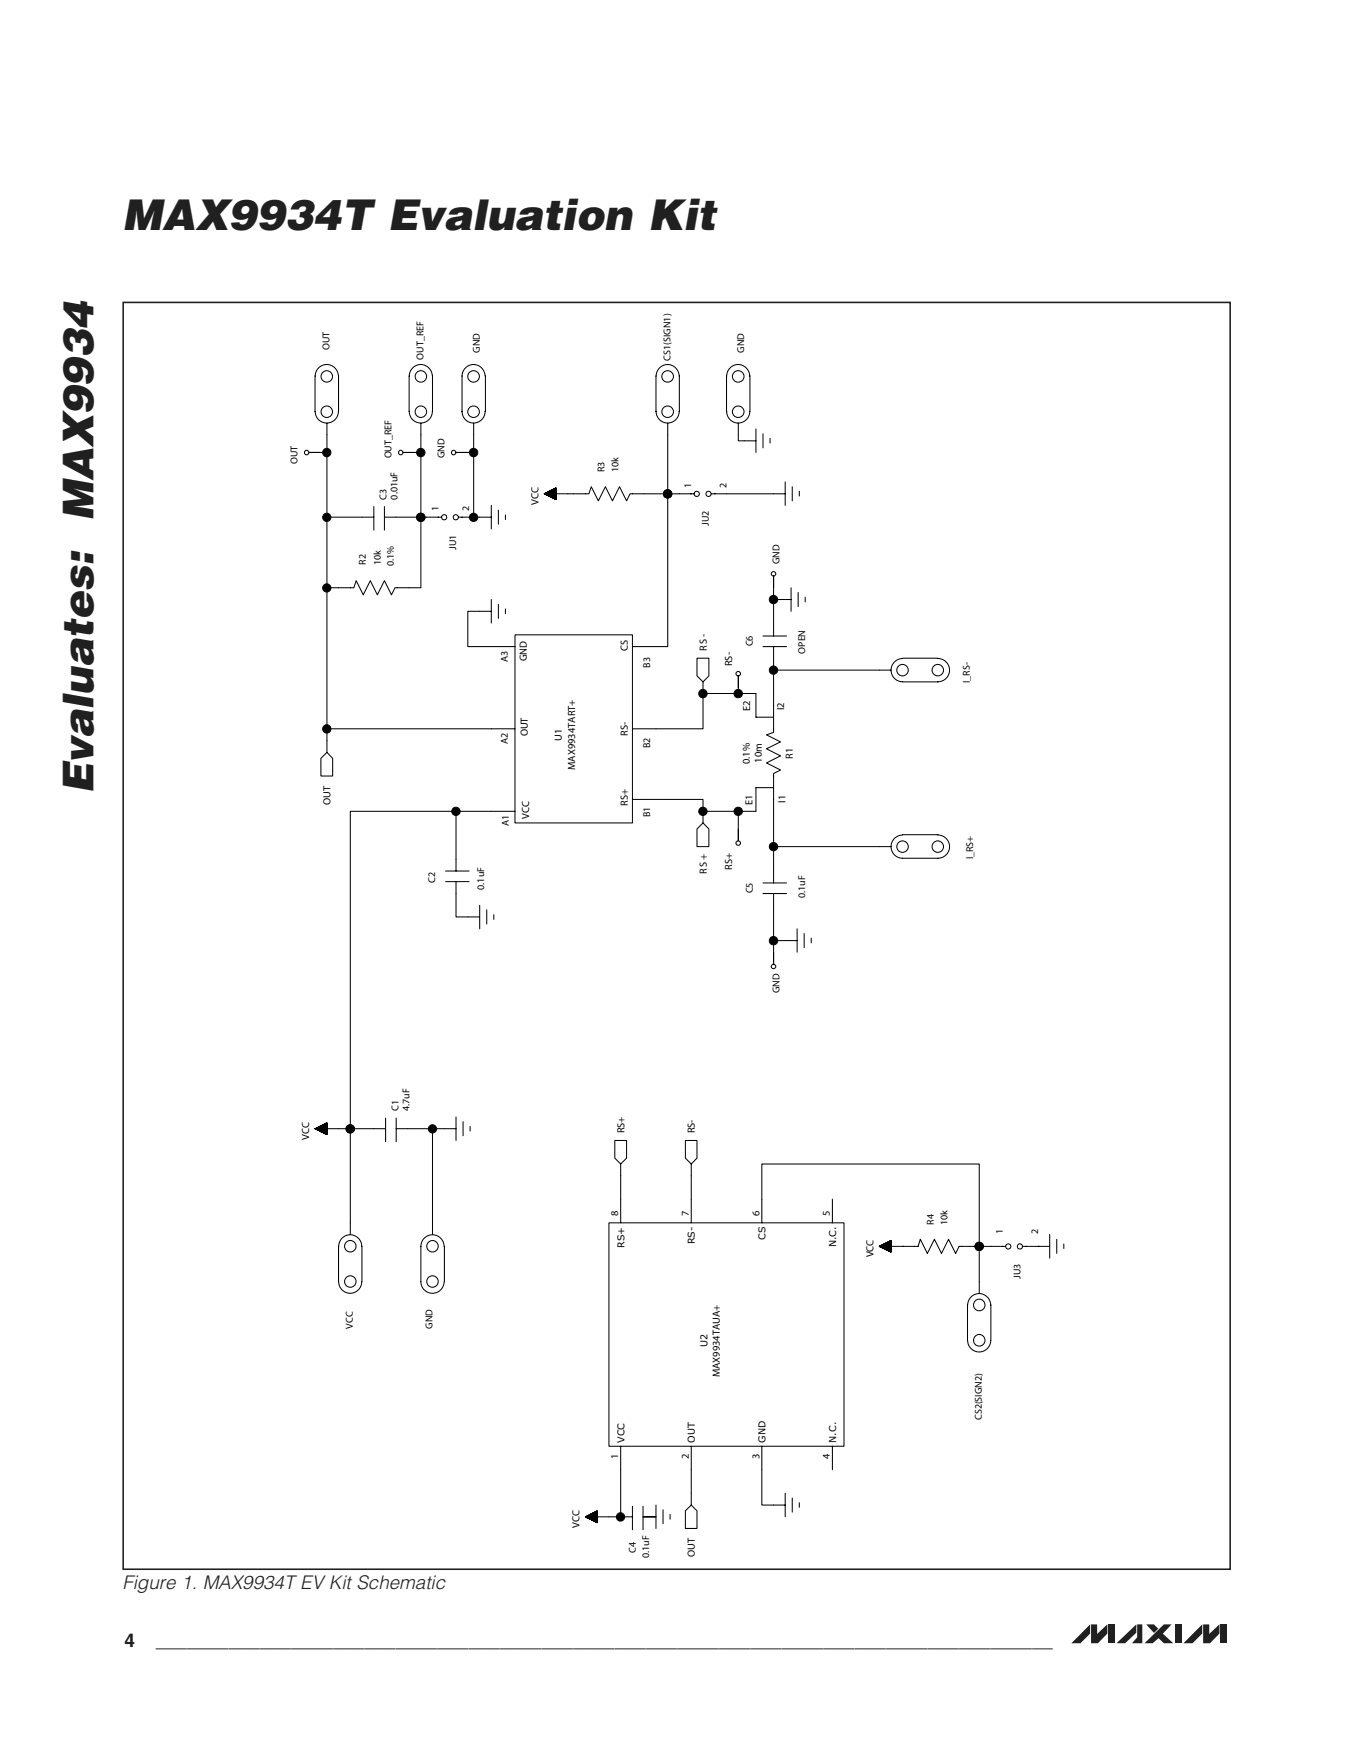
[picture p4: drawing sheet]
<svg xmlns="http://www.w3.org/2000/svg" width="216mm" height="279mm" viewBox="0 0 216 279" stroke-linecap="round" stroke-linejoin="round" font-family="sans-serif">
<g fill="#231f20">
<path d="M178.4 262.5l3.2-3v1.3l-1.8 1.7z"/>
<path d="M181.7 259.5h.9v3h-1.7l.8-1z"/>
<path d="M183.2 259.5h1.2l.7 .7-.7 .7z"/>
<path d="M182.9 262.5l3.1-3h1.2l-1.4 1.5 1.7 1.5h-1.5l-.9-.8-.9 .8z"/>
<path d="M174.2 259.5v1.5l-1.5 1.5h-1.5z"/>
<path d="M174.4 259.5h.9v1.5l1.7-1.5v1.5l-1.5 1.5h-1.1z"/>
<path d="M177.1 259.5h1v3h-1z"/>
<path d="M187.8 259.5h1v3h-1z"/>
<path d="M192.1 259.5v1.5l-1.5 1.5h-1.5z"/>
<path d="M192.3 259.5h.9v1.5l1.7-1.5v1.5l-1.5 1.5h-1.1z"/>
<path d="M195 259.5h1v3h-1z"/>
</g>
<g fill="none" stroke="#010203" stroke-width=".16">
<path d="M49.4 72.3h2.8M50.3 60.1v5.6M50.4 60.1a1.86 1.86 0 0 1 1.8-1.9 1.86 1.86 0 0 1 1.9 1.9M52.2 67.6v52.6l1 .9v2.9h-1.9v-2.9l.9-.9M54.1 60.1v5.6a1.86 1.86 0 0 1-1.9 1.9 1.86 1.86 0 0 1-1.8-1.9M64.4 72.3h2.9M65.4 60.1v5.6M65.4 65.7a1.84 1.84 0 0 0 1.8 1.9 1.84 1.84 0 0 0 1.9-1.9M65.4 60.1a1.84 1.84 0 0 1 1.8-1.9 1.84 1.84 0 0 1 1.9 1.9M67.3 72.3v10.3h3.3M67.3 67.6v4.7M69.1 60.1v5.6"/>
<path d="M72.9 72.3h2.8M73.8 60.1v5.6a1.84 1.84 0 0 0 1.9 1.9 1.84 1.84 0 0 0 1.8-1.9M73.8 60.1a1.84 1.84 0 0 1 1.9-1.9 1.84 1.84 0 0 1 1.8 1.9M75.7 67.6v15M77.6 60.1v5.6M87 78.9h.1M87.1 78.9h1.8M87.1 78.8v.1M87.1 78.8h1.8M87.2 78.8v.1M87.2 79h1.7M87.3 78.8v.2"/>
<path d="M87.4 79.1h1.5M87.5 78.6v.5M87.5 79.2h1.4M87.6 78.6h1.3M87.6 78.6v.6M87.7 79.2h1.2M87.7 78.5v.7M87.7 78.5h1.2M87.8 78.5v.7M87.8 79.3h1.1M87.8 78.5v.8M87.9 78.4h1"/>
<path d="M87.9 78.4v.9M88 78.4v1M88 79.4h.9M88.1 78.3h.8M88.1 78.3v1.1M88.1 78.3v1.1l.8 .1M88.3 78.2v1.3M88.3 79.6h.6M88.3 78.2h.6M88.4 78.2v1.4M88.4 79.6h.5M88.5 78.1h.4"/>
<path d="M88.5 78.1v1.5M88.6 78.1v1.6M88.6 79.7h.3M88.8 78v1.7M88.8 79.8h.1M88.8 78h.1M88.8 78v1.8M88.9 78h-.2v1.7M88.9 78.2h-.7v1.3M88.9 78.6l-1.5 .1v.3M88.9 78.7h-1.6v.3M104.8 60.1l.1 5.6a1.84 1.84 0 0 0 1.8 1.9 1.84 1.84 0 0 0 1.8-1.9l.1-5.6"/>
<path d="M104.9 60.1a1.84 1.84 0 0 1 1.8-1.9 1.84 1.84 0 0 1 1.8 1.9M106.7 67.6v11.3h-6l-.6 1.1-1.1-2.2-1.1 2.2-1.2-2.2-1.1 2.2-1.1-2.2-.4 1.1h-7.1l1.9 .9v-1.9l-1.9 1h1.9M110.9 78.9h-4.2v24.4h-5.6M116.1 60.1v5.6M116.1 65.7a1.84 1.84 0 0 0 1.9 1.9 1.84 1.84 0 0 0 1.8-1.9M116.1 60.1a1.84 1.84 0 0 1 1.9-1.9 1.84 1.84 0 0 1 1.8 1.9M118 67.6v2.8h2.8M119.8 60.1v5.6M120.8 68.5v3.8M121.9 69.3v2.3M123.1 70v.8M125.5 78.9h-11.8"/>
<path d="M125.5 77v3.7M126.6 77.8v2.2M127.7 78.5v.7M52.2 82.6h7.5M59.7 80.9v3.8M61.4 82.6h5.9v11.3h-4.2l-.5 1.1-1.2-2.2-1.1 2.2-1.1-2.2-1.1 2.2-1.2-2.2-.4 1.1h-4.3M61.4 80.9v3.8M73.3 82.6h5.2M75.7 82.6h.1M78.5 97.7h-3.7v5.6h7.5M78.5 80.7v3.8M78.5 95.8v3.7"/>
<path d="M79.6 81.5v2.2M79.6 96.5v2.3M80.8 82.3v.7M80.8 97.3v.7M123.6 95.8v5.8M123.6 93.9v-1.9v3.8h2.8M126.4 93.9v3.8M127.5 94.6v2.3M128.7 95.4v.8M52.2 116.4h30.1M82.3 101.4h18.8v30.1h-18.8zM112.3 110.8v5.6h-11.2"/>
<path d="M112.3 110.8h.1M112.3 108.9l-.9-.9v-2.9h1.9v2.9l-1 .9v1.9M118 110.8h2.8v3.8h2.8M118 109.9v-1.9v2.8h-5.7M121.9 103.3h3.8M121.9 101.6h3.8M123.6 103.3v13.7l-1.1 .4 2.2 1.1-2.2 1.1 2.2 1.2-2.2 1.1 2.2 1.1-1.1 .6v11.6M142.4 107.1h-18.8M144.2 105.2a1.86 1.86 0 0 0-1.8 1.9 1.86 1.86 0 0 0 1.8 1.8M144.3 105.1h5.6M144.3 108.9h5.6M149.9 105.2a1.86 1.86 0 0 1 1.8 1.9 1.86 1.86 0 0 1-1.8 1.8"/>
<path d="M71.2 139.1h3.8M72.9 129.6h-16.9v67.6M72.9 129.6h9.4M72.9 129.6v9.5M101.1 127.7h11.2v1.9M112.3 129.6h.1M112.3 129.6v1.9l1 .9v2.8h-1.9v-2.8l.9-.9M118 129.6v4.7M123.6 125.8h-2.8v3.8h-8.5M142.4 135.2h-18.8v5.8M144.2 133.4a1.86 1.86 0 0 0-1.8 1.8 1.86 1.86 0 0 0 1.8 1.9M144.3 133.3h5.6"/>
<path d="M144.3 137.1h5.6M149.9 133.4a1.86 1.86 0 0 1 1.8 1.8 1.86 1.86 0 0 1-1.8 1.9M71.2 140.8h3.8M72.9 140.8v5.7h3.8M76.7 144.6v3.8M77.8 145.3v2.3M78.9 146.1v.8M121.9 142.7h3.8M121.9 141h3.8M123.6 142.7v11.3M123.6 150.3h3.8M127.4 148.4v3.7"/>
<path d="M128.5 149.1v2.3M129.6 149.9v.7M51 180v.7M51.2 179.9v.8M51.3 179.8v1h.9M51.5 179.7v1.2M51.6 179.7v1.2M51.8 179.6v1.4M51.9 179.5v1.6M52.1 179.4v1.8M52.2 179.4v1.8M52.2 179.5h-.2v1.6"/>
<path d="M52.2 179.6h-.4v1.5M52.2 179.7h-.5v1.3h.5M52.2 179.7h-.6v1.2M52.2 179.8h-.8v1M52.2 179.9h-.9v.9M52.2 179.9h-1.1v.8M61.6 178.6v3.8M63.3 178.6v3.8M72.9 178.4v3.8M74 179.2v2.2M75.1 179.9v.8M50.3 180.3h.1"/>
<path d="M50.3 180.3h1.9M50.4 180.3v.1M50.4 180.4h1.8M50.6 180.2v.2M50.6 180.5h1.6M50.7 180.1v.4M50.7 180.5h1.5M50.9 180v.6h1.3M51 180.7h1.2M51.2 180.8h1M51.5 180.9h.7M51.8 181.1h.4"/>
<path d="M52 181.1h.2M52.2 180h-1.3v.6M52.2 180.1h-1.4v.4M52.2 180.1h-1.6v.4M52.2 180.2h-1.7v.2M54.1 199.1v5.6M54.1 199.1a1.84 1.84 0 0 1 1.9-1.9 1.84 1.84 0 0 1 1.8 1.9M57.8 199.1v5.6M61.6 180.3h-11.3l1.9 .9v-1.8l-1.9 .9M63.3 180.3h5.8M71 199.1a1.86 1.86 0 0 0-1.9-1.9 1.86 1.86 0 0 0-1.8 1.9v5.6a1.86 1.86 0 0 0 1.8 1.9 1.86 1.86 0 0 0 1.9-1.8M71 199.1v5.6"/>
<path d="M72.9 180.3h-3.8v16.9M97.3 195.3h37.6v35.7h-37.6zM99.2 185.9l-.9-.9v-2.8h1.8v2.8l-.9 .9v9.4M110.5 185.9l-1-.9v-2.8h1.9v2.8l-.9 .9v9.4M121.7 195.3v-9.4h34.8v20.7M133 191.6v3.7M140.5 199.1l1.9-.9v1.8l-1.9-.9h3.8M140.5 199.1h.1M140.5 199.1h1.9M140.6 199.1h.1M140.6 199.2h1.8M140.7 199v.2"/>
<path d="M140.7 199.2h1.7M140.9 198.9v.4M140.9 199.3h1.5M141.1 198.8v.5M141.1 199.4h1.3M141.2 198.8v.6l1.2 .1M141.4 198.7v.8M141.4 199.6h1M141.5 198.6v1M141.5 199.6h.9M141.6 198.5v1.2M141.8 198.4v1.3l.6 .1"/>
<path d="M142 198.4v1.4M142 199.9h.4M142.1 198.3v1.6M142.1 199.9h.3M142.2 198.2v1.8M142.3 200h.1M142.4 198.2v1.8M142.4 198.2l-.1 1.8M142.4 198.3h-.2v1.6M142.4 198.3h-.4v1.6M142.4 198.4h-.5v1.4M142.4 198.5h-.7v1.2h.7"/>
<path d="M142.4 198.6h-.8v1M142.4 198.6h-1v1M142.4 198.7h-1.1v.8M142.4 198.8h-1.3v.6M142.4 198.9h-1.4v.4M142.4 199h-1.6v.2M142.4 199h-1.7v.2M144.3 199.1h.1M144.3 199.1h2.4l.4-1.1 1.1 2.2 1.1-2.2 1.2 2.2 1.1-2.2 1.1 2.2 .6-1.1h7.4M165.9 199.1h.1M167.7 199.1h-4.2M167.7 197.2v3.8"/>
<path d="M168.9 198v2.2M170 198.7v.8M54.1 204.8a1.84 1.84 0 0 0 1.9 1.8 1.84 1.84 0 0 0 1.8-1.8M154.6 208.5v5.6M154.6 208.5a1.84 1.84 0 0 1 1.9-1.9 1.84 1.84 0 0 1 1.8 1.9M154.6 214.1a1.84 1.84 0 0 0 1.9 1.9 1.84 1.84 0 0 0 1.8-1.9M158.4 208.5v5.6M99.2 231v11.3M110.5 231v9.4l.9 .9v2.9h-1.9v-2.9l1-.9M121.7 231v9.4h3.8M125.5 238.5v3.8M126.6 239.3v2.3"/>
<path d="M133 231v3.8M93.6 242.3l1.8-1v2l-1.8-1h7.5M93.6 242.3h.1M93.6 242.3h1.8M93.6 242.4h1.8M93.8 242.2v.2M93.8 242.5h1.6M93.9 242.1v.4M93.9 242.5h1.5M94.1 242v.6h1.3M94.2 242v.7M94.2 242.7h1.2"/>
<path d="M94.4 241.9v.8M94.4 242.7h1M94.5 241.8v1M94.6 242.8h.8M94.7 241.7v1.2M94.7 242.9h.7M94.8 241.7v1.2M95 241.6v1.4M95 243h.4M95.1 241.5v1.6M95.2 243.1h.2M95.3 241.4v1.8"/>
<path d="M95.4 241.3v2M95.4 241.4h-.1v1.8h.1M95.4 241.5h-.2v1.6M95.4 241.6h-.3v1.4M95.4 241.6h-.5v1.4h.5M95.4 241.7h-.7v1.2M95.4 241.8h-.8v1M95.4 241.9h-1v.8M95.4 241.9h-1.1v.8M95.4 242h-1.2v.6M95.4 242.1h-1.4v.4M95.4 242.1h-1.5v.4"/>
<path d="M95.4 242.2h-1.7v.2M101.1 240.6v3.8M102.8 240.6v3.8M102.8 242.3h2M104.8 240.4v3.8M106 241.2v2.2M107.1 241.9v.8M127.7 240.1v.7"/>
<circle cx="49" cy="72.3" r=".36"/>
<circle cx="52.2" cy="60.1" r=".92"/>
<circle cx="52.2" cy="65.8" r=".92"/>
<circle cx="64" cy="72.3" r=".36"/>
<circle cx="67.3" cy="60.1" r=".92"/>
<circle cx="67.3" cy="65.8" r=".92"/>
<circle cx="72.5" cy="72.3" r=".36"/>
<circle cx="75.7" cy="60.1" r=".92"/>
<circle cx="75.7" cy="65.8" r=".92"/>
<circle cx="106.7" cy="60.1" r=".92"/>
<circle cx="106.7" cy="65.8" r=".92"/>
<circle cx="111.3" cy="78.9" r=".42"/>
<circle cx="113.2" cy="78.9" r=".42"/>
<circle cx="118" cy="60.1" r=".92"/>
<circle cx="118" cy="65.8" r=".92"/>
<circle cx="71" cy="82.6" r=".42"/>
<circle cx="72.8" cy="82.6" r=".42"/>
<circle cx="123.6" cy="91.7" r=".36"/>
<circle cx="118" cy="107.6" r=".36"/>
<circle cx="144.2" cy="107.1" r=".92"/>
<circle cx="149.9" cy="107.1" r=".92"/>
<circle cx="118" cy="134.7" r=".36"/>
<circle cx="144.2" cy="135.2" r=".92"/>
<circle cx="149.9" cy="135.2" r=".92"/>
<circle cx="123.6" cy="154.4" r=".36"/>
<circle cx="56" cy="199.1" r=".92"/>
<circle cx="69.1" cy="199.1" r=".92"/>
<circle cx="161.1" cy="199.1" r=".42"/>
<circle cx="163" cy="199.1" r=".42"/>
<circle cx="56" cy="204.7" r=".92"/>
<circle cx="69.1" cy="204.7" r=".92"/>
<circle cx="156.5" cy="214.1" r=".93"/>
<circle cx="156.5" cy="208.5" r=".93"/>
</g>
<circle cx="123.6" cy="135.3" r=".66" fill="#010203"/>
<circle cx="123.6" cy="135.3" r=".66" fill="none" stroke="#010203" stroke-width=".16"/>
<circle cx="106.7" cy="78.9" r=".67" fill="#010203"/>
<circle cx="106.7" cy="78.9" r=".67" fill="none" stroke="#010203" stroke-width=".16"/>
<circle cx="52.2" cy="93.9" r=".66" fill="#010203"/>
<circle cx="52.2" cy="93.9" r=".66" fill="none" stroke="#010203" stroke-width=".16"/>
<circle cx="52.2" cy="116.4" r=".67" fill="#010203"/>
<circle cx="52.2" cy="116.4" r=".67" fill="none" stroke="#010203" stroke-width=".16"/>
<circle cx="52.2" cy="82.6" r=".66" fill="#010203"/>
<circle cx="52.2" cy="82.6" r=".66" fill="none" stroke="#010203" stroke-width=".16"/>
<circle cx="72.9" cy="129.6" r=".66" fill="#010203"/>
<circle cx="72.9" cy="129.6" r=".66" fill="none" stroke="#010203" stroke-width=".16"/>
<circle cx="56" cy="180.3" r=".66" fill="#010203"/>
<circle cx="56" cy="180.3" r=".66" fill="none" stroke="#010203" stroke-width=".16"/>
<circle cx="69.1" cy="180.3" r=".66" fill="#010203"/>
<circle cx="69.1" cy="180.3" r=".66" fill="none" stroke="#010203" stroke-width=".16"/>
<circle cx="56" cy="180.3" r=".66" fill="#010203"/>
<circle cx="56" cy="180.3" r=".66" fill="none" stroke="#010203" stroke-width=".16"/>
<circle cx="106.7" cy="78.9" r=".67" fill="#010203"/>
<circle cx="106.7" cy="78.9" r=".67" fill="none" stroke="#010203" stroke-width=".16"/>
<circle cx="112.3" cy="129.6" r=".66" fill="#010203"/>
<circle cx="112.3" cy="129.6" r=".66" fill="none" stroke="#010203" stroke-width=".16"/>
<circle cx="112.3" cy="110.8" r=".67" fill="#010203"/>
<circle cx="112.3" cy="110.8" r=".67" fill="none" stroke="#010203" stroke-width=".16"/>
<circle cx="99.2" cy="242.3" r=".67" fill="#010203"/>
<circle cx="99.2" cy="242.3" r=".67" fill="none" stroke="#010203" stroke-width=".16"/>
<circle cx="123.6" cy="107.1" r=".66" fill="#010203"/>
<circle cx="123.6" cy="107.1" r=".66" fill="none" stroke="#010203" stroke-width=".16"/>
<circle cx="67.2" cy="82.6" r=".66" fill="#010203"/>
<circle cx="67.2" cy="82.6" r=".66" fill="none" stroke="#010203" stroke-width=".16"/>
<circle cx="118" cy="129.6" r=".66" fill="#010203"/>
<circle cx="118" cy="129.6" r=".66" fill="none" stroke="#010203" stroke-width=".16"/>
<circle cx="118" cy="110.8" r=".67" fill="#010203"/>
<circle cx="118" cy="110.8" r=".67" fill="none" stroke="#010203" stroke-width=".16"/>
<circle cx="123.6" cy="150.3" r=".67" fill="#010203"/>
<circle cx="123.6" cy="150.3" r=".67" fill="none" stroke="#010203" stroke-width=".16"/>
<circle cx="123.6" cy="95.8" r=".66" fill="#010203"/>
<circle cx="123.6" cy="95.8" r=".66" fill="none" stroke="#010203" stroke-width=".16"/>
<circle cx="156.5" cy="199.1" r=".66" fill="#010203"/>
<circle cx="156.5" cy="199.1" r=".66" fill="none" stroke="#010203" stroke-width=".16"/>
<circle cx="75.7" cy="82.6" r=".66" fill="#010203"/>
<circle cx="75.7" cy="82.6" r=".66" fill="none" stroke="#010203" stroke-width=".16"/>
<circle cx="67.2" cy="82.6" r=".66" fill="#010203"/>
<circle cx="67.2" cy="82.6" r=".66" fill="none" stroke="#010203" stroke-width=".16"/>
<circle cx="52.2" cy="72.3" r=".67" fill="#010203"/>
<circle cx="52.2" cy="72.3" r=".67" fill="none" stroke="#010203" stroke-width=".16"/>
<circle cx="67.2" cy="72.3" r=".67" fill="#010203"/>
<circle cx="67.2" cy="72.3" r=".67" fill="none" stroke="#010203" stroke-width=".16"/>
<circle cx="75.7" cy="72.3" r=".67" fill="#010203"/>
<circle cx="75.7" cy="72.3" r=".67" fill="none" stroke="#010203" stroke-width=".16"/>
<circle cx="156.5" cy="199.1" r=".66" fill="#010203"/>
<circle cx="156.5" cy="199.1" r=".66" fill="none" stroke="#010203" stroke-width=".16"/>
<path d="M19.7 48.3h176.9v202.4h-176.9z" fill="none" stroke="#231f20" stroke-width=".25"/>
<g font-size="6.8" fill="#231f20">
<text x="19.5" y="36.7">MAX9934T Evaluation Kit</text>
<text x="15" y="83.2" transform="rotate(-90 15 83.2)">MAX9934</text>
<text x="15" y="126.9" transform="rotate(-90 15 126.9)">Evaluates:</text>
</g>
<g font-size="3" fill="#231f20">
<text x="19.6" y="253.8">Figure 1. MAX9934T EV Kit Schematic</text>
<text x="19.9" y="263.2">4</text>
<text x="24.5" y="263.2">_______________________________________________________________________________________</text>
</g>
<g font-size="1.7" fill="#010203">
<text x="86" y="80.6" transform="rotate(-90 86 80.6)">VCC</text>
<text x="84.2" y="105.6" transform="rotate(-90 84.2 105.6)">GND</text>
<text x="100.3" y="104.1" transform="rotate(-90 100.3 104.1)">CS</text>
<text x="112.9" y="104" transform="rotate(-90 112.9 104)">R S -</text>
<text x="117" y="106.4" transform="rotate(-90 117 106.4)">RS-</text>
<text x="119.9" y="113.6" transform="rotate(-90 119.9 113.6)">E2</text>
<text x="125.3" y="113.5" transform="rotate(-90 125.3 113.5)">I2</text>
<text x="84.4" y="117.6" transform="rotate(-90 84.4 117.6)">OUT</text>
<text x="89.8" y="118.3" transform="rotate(-90 89.8 118.3)">U1</text>
<text x="100.3" y="117.6" transform="rotate(-90 100.3 117.6)">RS-</text>
<text x="91.9" y="123" transform="rotate(-90 91.9 123)">MAX9934TART+</text>
<text x="119.8" y="122.1" transform="rotate(-90 119.8 122.1)">0.1%</text>
<text x="121.7" y="121.8" transform="rotate(-90 121.7 121.8)">10m</text>
<text x="126.7" y="121.2" transform="rotate(-90 126.7 121.2)">R1</text>
<text x="52.8" y="128.6" transform="rotate(-90 52.8 128.6)">OUT</text>
<text x="84.6" y="130.9" transform="rotate(-90 84.6 130.9)">VCC</text>
<text x="100.3" y="128.7" transform="rotate(-90 100.3 128.7)">RS+</text>
<text x="120.3" y="128.6" transform="rotate(-90 120.3 128.6)">E1</text>
<text x="125.5" y="128.3" transform="rotate(-90 125.5 128.3)">I1</text>
<text x="112.9" y="139.6" transform="rotate(-90 112.9 139.6)">R S +</text>
<text x="117" y="138.9" transform="rotate(-90 117 138.9)">RS+</text>
<text x="49.4" y="182.1" transform="rotate(-90 49.4 182.1)">VCC</text>
<text x="99.8" y="181.1" transform="rotate(-90 99.8 181.1)">RS+</text>
<text x="111.1" y="181.1" transform="rotate(-90 111.1 181.1)">RS-</text>
<text x="98.8" y="194.2" transform="rotate(-90 98.8 194.2)">8</text>
<text x="110.1" y="194.2" transform="rotate(-90 110.1 194.2)">7</text>
<text x="121.4" y="194.2" transform="rotate(-90 121.4 194.2)">6</text>
<text x="132.6" y="194.2" transform="rotate(-90 132.6 194.2)">5</text>
<text x="139.6" y="200.9" transform="rotate(-90 139.6 200.9)">VCC</text>
<text x="115" y="220" transform="rotate(-90 115 220)">MAX9934TAUA+</text>
<text x="98.8" y="233.1" transform="rotate(-90 98.8 233.1)">1</text>
<text x="110.1" y="233.1" transform="rotate(-90 110.1 233.1)">2</text>
<text x="121.4" y="233.1" transform="rotate(-90 121.4 233.1)">3</text>
<text x="132.6" y="233.1" transform="rotate(-90 132.6 233.1)">4</text>
<text x="92.6" y="244.1" transform="rotate(-90 92.6 244.1)">VCC</text>
<text x="111.1" y="248.8" transform="rotate(-90 111.1 248.8)">OUT</text>
</g>
<g font-size="1.6" fill="#010203">
<text x="52.6" y="56" transform="rotate(-90 52.6 56)">OUT</text>
<text x="67.7" y="57.5" transform="rotate(-90 67.7 57.5)">OUT_REF</text>
<text x="76.7" y="56.3" transform="rotate(-90 76.7 56.3)">GND</text>
<text x="107.1" y="57.6" transform="rotate(-90 107.1 57.6)">CS1(SIGN1)</text>
<text x="118.9" y="56.3" transform="rotate(-90 118.9 56.3)">GND</text>
<text x="47.5" y="74.2" transform="rotate(-90 47.5 74.2)">OUT</text>
<text x="62.6" y="73.2" transform="rotate(-90 62.6 73.2)">OUT_REF</text>
<text x="71" y="73.2" transform="rotate(-90 71 73.2)">GND</text>
<text x="96.6" y="75.4" transform="rotate(-90 96.6 75.4)">R3</text>
<text x="98.8" y="75.5" transform="rotate(-90 98.8 75.5)">10k</text>
<text x="110.5" y="77.9" transform="rotate(-90 110.5 77.9)">1</text>
<text x="116.1" y="77.9" transform="rotate(-90 116.1 77.9)">2</text>
<text x="61.8" y="79.8" transform="rotate(-90 61.8 79.8)">C3</text>
<text x="63.5" y="79.8" transform="rotate(-90 63.5 79.8)">0.01uF</text>
<text x="70.1" y="81.7" transform="rotate(-90 70.1 81.7)">1</text>
<text x="75" y="81.7" transform="rotate(-90 75 81.7)">2</text>
<text x="72.9" y="87.8" transform="rotate(-90 72.9 87.8)">JU1</text>
<text x="113.3" y="84.1" transform="rotate(-90 113.3 84.1)">JU2</text>
<text x="58.4" y="90.2" transform="rotate(-90 58.4 90.2)">R2</text>
<text x="60.9" y="90.3" transform="rotate(-90 60.9 90.3)">10k</text>
<text x="62.9" y="90.5" transform="rotate(-90 62.9 90.5)">0.1%</text>
<text x="124.6" y="90.1" transform="rotate(-90 124.6 90.1)">GND</text>
<text x="81.2" y="105.7" transform="rotate(-90 81.2 105.7)">A3</text>
<text x="103.9" y="106.7" transform="rotate(-90 103.9 106.7)">B3</text>
<text x="120.3" y="103.3" transform="rotate(-90 120.3 103.3)">C6</text>
<text x="128.7" y="104.4" transform="rotate(-90 128.7 104.4)">OPEN</text>
<text x="155" y="109.1" transform="rotate(-90 155 109.1)">I_RS-</text>
<text x="81.2" y="118.9" transform="rotate(-90 81.2 118.9)">A2</text>
<text x="103.9" y="119.5" transform="rotate(-90 103.9 119.5)">B2</text>
<text x="103.9" y="130.5" transform="rotate(-90 103.9 130.5)">B1</text>
<text x="81.3" y="132" transform="rotate(-90 81.3 132)">A1</text>
<text x="155.5" y="137.3" transform="rotate(-90 155.5 137.3)">I_RS+</text>
<text x="69.6" y="141" transform="rotate(-90 69.6 141)">C2</text>
<text x="77.4" y="142.1" transform="rotate(-90 77.4 142.1)">0.1uF</text>
<text x="120.3" y="142.7" transform="rotate(-90 120.3 142.7)">C5</text>
<text x="128.7" y="143.5" transform="rotate(-90 128.7 143.5)">0.1uF</text>
<text x="124.6" y="158.7" transform="rotate(-90 124.6 158.7)">GND</text>
<text x="63.7" y="177.5" transform="rotate(-90 63.7 177.5)">C1</text>
<text x="65.4" y="177.5" transform="rotate(-90 65.4 177.5)">4.7uF</text>
<text x="149.2" y="195.6" transform="rotate(-90 149.2 195.6)">R4</text>
<text x="151.4" y="195.7" transform="rotate(-90 151.4 195.7)">10k</text>
<text x="160.3" y="197.2" transform="rotate(-90 160.3 197.2)">1</text>
<text x="165.9" y="197.2" transform="rotate(-90 165.9 197.2)">2</text>
<text x="163.1" y="204.3" transform="rotate(-90 163.1 204.3)">JU3</text>
<text x="56.4" y="212.2" transform="rotate(-90 56.4 212.2)">VCC</text>
<text x="69.1" y="212.2" transform="rotate(-90 69.1 212.2)">GND</text>
<text x="156.9" y="226.9" transform="rotate(-90 156.9 226.9)">CS2(SIGN2)</text>
<text x="101.6" y="248.1" transform="rotate(-90 101.6 248.1)">C4</text>
<text x="103.7" y="248.9" transform="rotate(-90 103.7 248.9)">0.1uF</text>
</g>
<g font-size="1.5" fill="#010203">
<text x="99.8" y="199.3" transform="rotate(-90 99.8 199.3)">RS+</text>
<text x="111.1" y="198.8" transform="rotate(-90 111.1 198.8)">RS-</text>
<text x="122.3" y="198" transform="rotate(-90 122.3 198)">CS</text>
<text x="133.6" y="199.3" transform="rotate(-90 133.6 199.3)">N.C.</text>
<text x="113.1" y="215.2" transform="rotate(-90 113.1 215.2)">U2</text>
<text x="99.8" y="230.5" transform="rotate(-90 99.8 230.5)">VCC</text>
<text x="111.1" y="230.5" transform="rotate(-90 111.1 230.5)">OUT</text>
<text x="122.3" y="230.5" transform="rotate(-90 122.3 230.5)">GND</text>
<text x="133.6" y="230.5" transform="rotate(-90 133.6 230.5)">N.C.</text>
</g>
</svg>
